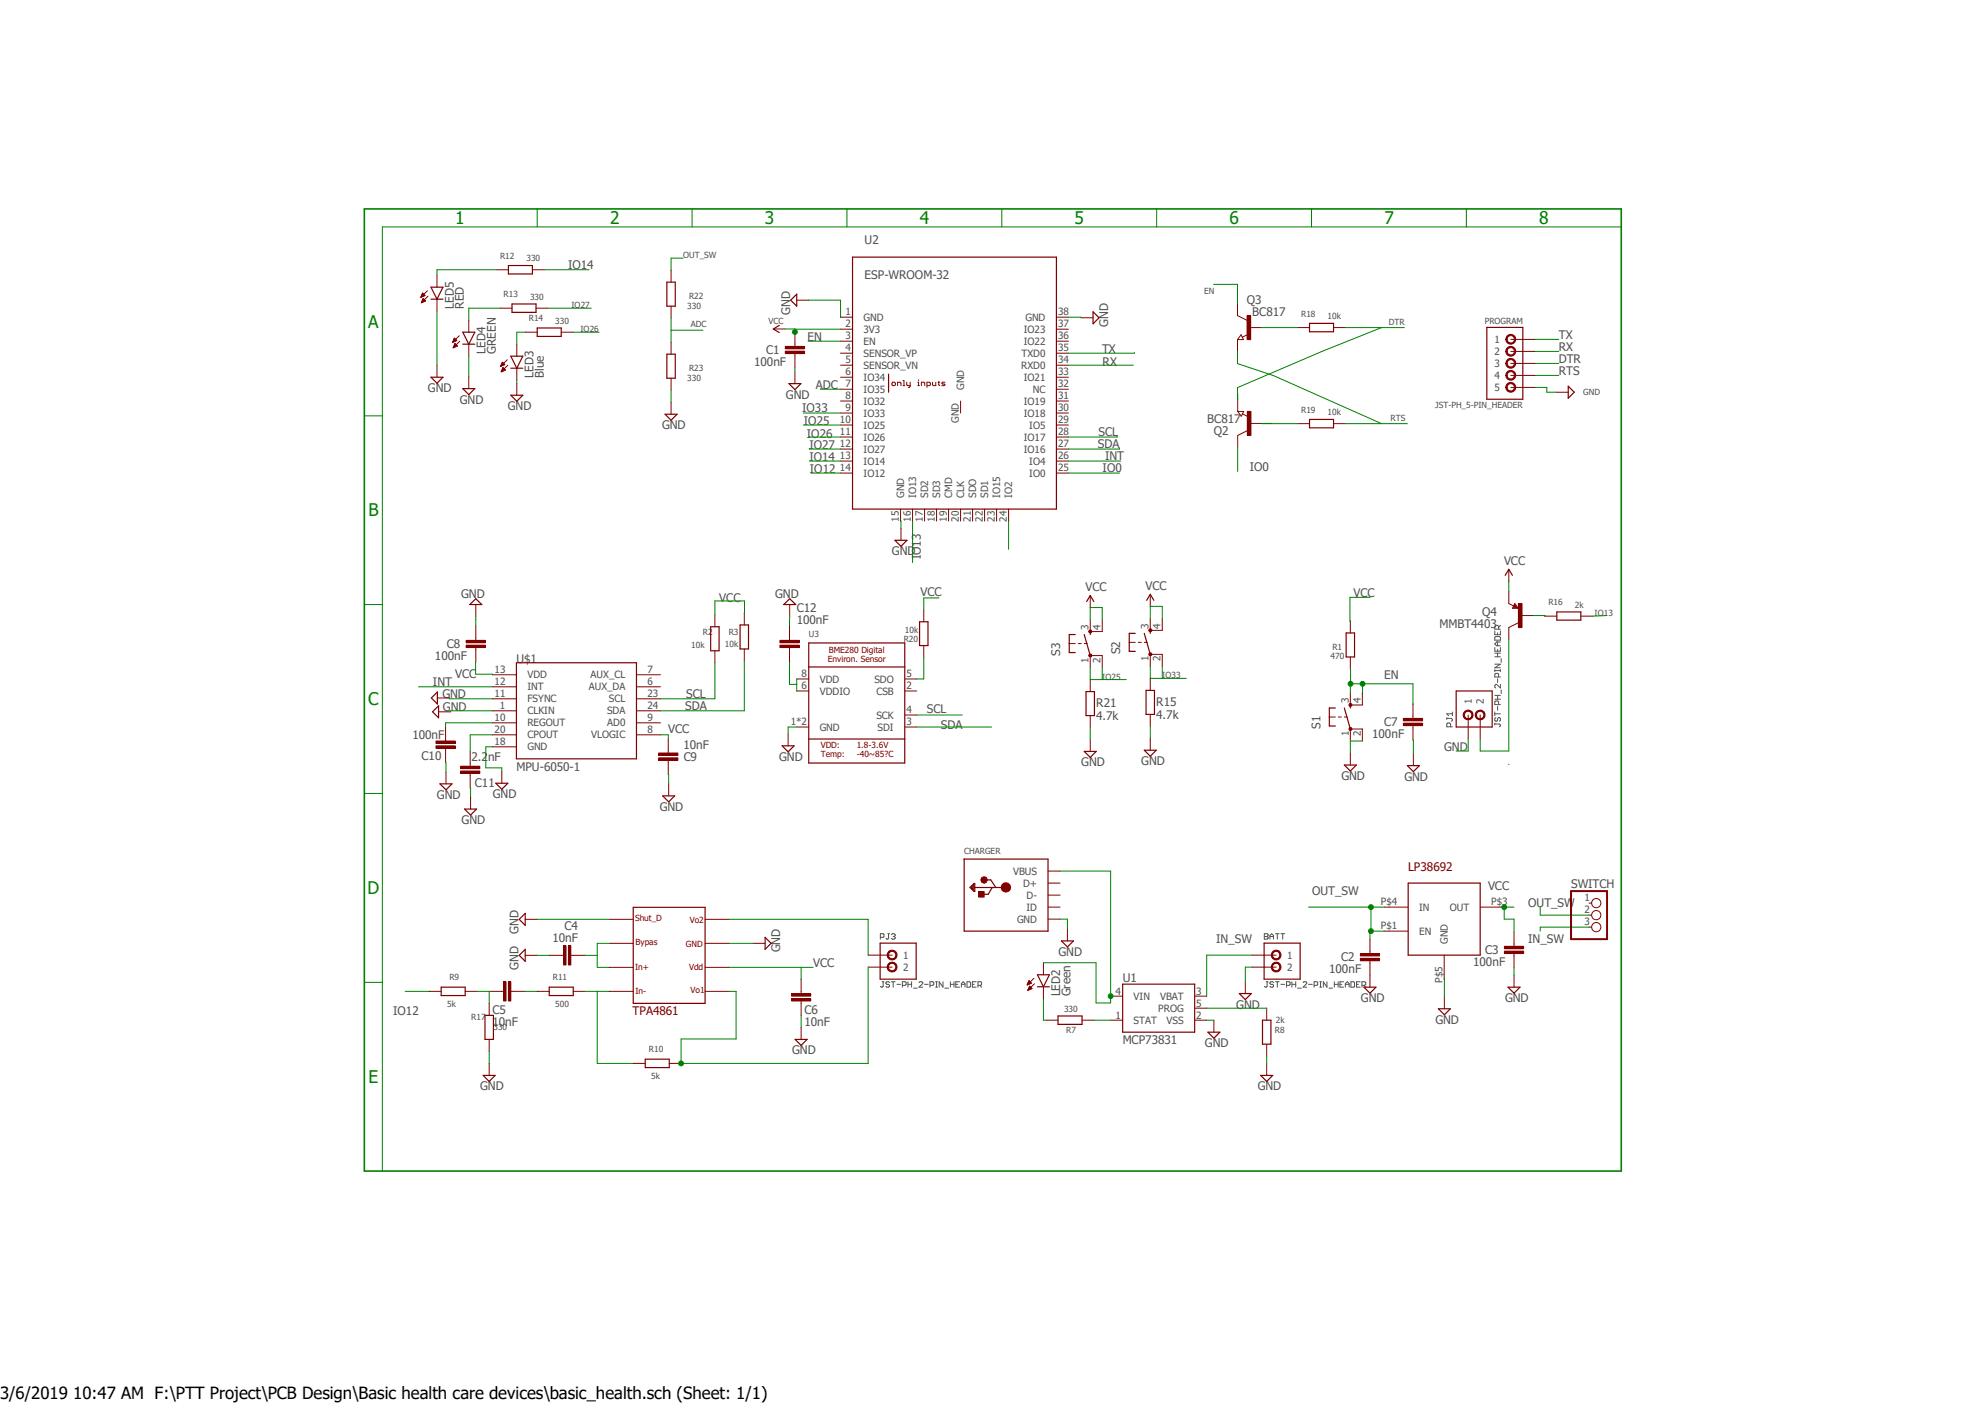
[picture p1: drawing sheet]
<svg xmlns="http://www.w3.org/2000/svg" width="420mm" height="297mm" viewBox="0 0 420 297" stroke-linecap="round" stroke-linejoin="round" font-family="sans-serif">
<path d="M76.8 43.9l266.6 204.2M343.4 43.9l-266.6 204.2" fill="none" stroke="#fff" stroke-width=".21"/>
<g fill="none" stroke="#505050" stroke-width=".21">
<path d="M316.3 133.5v.8h1.2v-.8M316.3 134.8l.2-.1h.7l.3 .1v.6h-1.2zM316.3 137v.8h1.2v-.8M316.3 138.9h1.2M316.3 138.2h1.2M316.9 133.9v.4M316.9 135.8v.8M316.9 137.4v.4M316.9 138.2v.7M317.1 133.1v-.6l-.2-.2h-.4l-.2 .2v.6h1.2M317.5 135.8h-.8l-.4 .4 .4 .4h.8M317.5 132.3l-.4 .4"/>
<path d="M317.6 139.3v.8M306.1 151.8v.4M306.1 152h1l.2 .2-.2 .4M306.9 153.8v-.6l-.2-.2h-.4l-.2 .2v.6h1.2M307.3 151h-1.2l.4 .4M307.3 150.6v.8M316.3 153.2h.9l.3 .2-.3 .4M316.3 141.6v.5M316.3 150.6v.8M316.3 153v.4M316.3 151h1.2M316.3 147.9h1.2"/>
<path d="M316.3 147.1h1.2M316.3 141.9h1.2M316.3 140.5h1.2l-1.2 .8h1.2M316.5 151.8l-.2 .2v.4l.4 .2 .2-.2v-.4l.3-.2 .3 .2v.4l-.3 .2M316.9 143.6v.8M316.9 147.1v.8M316.9 149.4v.8M317.1 143.2v-.6l-.2-.1-.6 .1v.6h1.2M317.1 149.1v-.6l-.2-.2-.6 .2v.6h1.2M317.5 141.6v.5M317.5 144.8v.7l-.8-.7-.4 .2v.4l.2 .1M317.6 146v.7"/>
<path d="M186.3 198.3h.6l.1-.2v-.4l-.1-.2h-.6v1.2M187.8 197.5h.4M188 197.5v1l-.2 .2-.3-.2M188.6 197.7l.6-.2 .2 .2-.2 .4M189 198.1h.2M189.2 198.1l.2 .2-.2 .4-.6-.2M267.5 197.5h.6l.2 .2-.2 .4 .2 .4-.2 .2h-.6zM267.5 198.1h.6M268.7 198.7v-.8l.4-.4 .4 .4v.8M268.7 198.1h.8M269.9 197.5h.7M270.3 197.5v1.2"/>
<path d="M271 197.5h.8M271.4 197.5v1.2M186.6 207.7h.4M186.9 207.7v1l-.3 .1-.3-.1M188.2 207.9l-.2-.2h-.4l-.1 .2 .1 .3h.4l.2 .2-.2 .4h-.4l-.1-.1M188.6 207.7h.8M189 207.7v1.1M189.8 208.2h.7M190.9 208.4h.6l.2-.2v-.3l-.2-.2h-.6v1.1M192.1 208.2h.8M192.1 207.7v1.1M192.9 207.7v1.1"/>
<path d="M193.3 209h.8M194.4 207.9l.2-.2 .6 .2v.2l-.8 .7h.8M195.6 208.2h.8M196.8 208.4h.6l.2-.2v-.3l-.2-.2h-.6v1.1M198 208.8h.3M198 207.7h.3M198.2 207.7v1.1M199.5 207.7v1.1l-.8-1.1v1.1M199.9 209h.8M201.1 208.2h.7M201.1 207.7v1.1M201.8 207.7v1.1"/>
<path d="M202.2 208.2h.4M203 207.7h-.8v1.1h.8M203.4 208.2h.8M203.4 208.8v-.7l.4-.4 .4 .4v.7M204.6 207.7h.5l.3 .2v.8l-.3 .1h-.5zM205.7 208.2h.4M206.5 207.7h-.8v1.1h.8M206.9 208.4h.6l.2-.5-.2-.2h-.6v1.1M207.3 208.4l.4 .4M267.9 207.7h.4M268.1 207.7v1l-.2 .1-.4-.1M269.5 207.9l-.2-.2-.6 .2 .2 .3h.4l.2 .2-.2 .4-.6-.1"/>
<path d="M269.9 207.7h.7M270.3 207.7v1.1M271 208.2h.8M272.2 208.4h.6l.2-.5-.2-.2h-.6v1.1M273.3 208.2h.9M273.3 207.7v1.1M274.2 207.7v1.1M274.5 209h.8M275.7 207.9l.2-.2h.4l.2 .2v.2l-.8 .7h.8M276.9 208.2h.8M278 208.4h.6l.2-.5-.2-.2h-.6v1.1M279.2 208.8h.4"/>
<path d="M279.2 207.7h.4M279.4 207.7v1.1M280.8 207.7v1.1l-.8-1.1v1.1M281.2 209h.7M282.3 208.2h.8M282.3 207.7v1.1M283.1 207.7v1.1M283.5 208.2h.4M284.3 207.7h-.8v1.1h.8M284.6 208.2h.9M284.6 208.8v-.7l.5-.4 .4 .4v.7M285.8 207.7h.6l.2 .2v.8l-.2 .1h-.6z"/>
<path d="M287 208.2h.4M287.8 207.7h-.8v1.1h.8M288.2 208.4h.6l.2-.2v-.3l-.2-.2h-.6v1.1M288.6 208.4l.4 .4"/>
</g>
<path d="M108.3 64.3h5.1v1.8h-5.1zM113.7 69.4h5v1.8h-5zM164.9 68.8l-1.3 .8 1.3 .8M97.9 82.2h2.6l-1.3 1.3zM166.9 81.2h2.6l-1.3 1.2zM240.2 134h-1.3v3.8h1.3M242.1 134l1.3 4.4M243.4 133.3v.7M284.8 133.9h1.8v5.1h-1.8zM284.4 161.8h2.6l-1.3 1.3z" fill="none" stroke="#800000" stroke-width=".25"/>
<g fill="none" stroke="#800000" stroke-width=".21">
<path d="M99.2 79.7v2.5M105.8 65.2h2.5M111.1 70.3h2.6M113.4 65.2h2.6M118.7 70.3h2.6M163.6 69.6h2.6M168.2 78.6v2.6M238.9 135.9h1.3M240.8 135.9h.7M242.1 135.9h.6M243.4 133.3h2.5M243.4 138.4h2.5"/>
<path d="M285.7 131.4v2.5M285.7 139v2.5M285.7 159.3v2.5"/>
</g>
<path d="M243.2 138.2h.4v.4h-.4l-.2-.2z" fill-rule="evenodd" fill="#800000"/>
<path d="M243.2 138.2h.4v.4h-.4l-.2-.2z" fill="none" stroke="#800000" stroke-width=".21"/>
<path d="M243.2 133.1h.4v.5h-.4l-.2-.2z" fill-rule="evenodd" fill="#800000"/>
<g fill="none" stroke="#800000" stroke-width=".21">
<path d="M243.2 133.1h.4v.5h-.4l-.2-.2zM243.4 125.7v2.6M243.4 130.8v2.5M243.4 138.4v2.6M245.9 130.8v2.5M245.9 138.4v2.6M243.4 143.5v2.5M243.4 151.1v2.5M243.4 156.2v2.5M281.3 151.7h1.2M283.2 151.7h.6M284.4 151.7h.7"/>
<path d="M285.7 149.1h2.5M285.7 154.2h2.5"/>
</g>
<path d="M242.6 127l.8-1.3 .7 1.3M242.1 158.7h2.5l-1.2 1.3zM242.5 146h1.8v5.1h-1.8zM282.5 149.8h-1.2v3.8h1.2M284.4 149.8l1.3 4.4M285.7 149.1v.7" fill="none" stroke="#800000" stroke-width=".25"/>
<path d="M285.5 154h.5v.4l-.3 .2-.2-.2z" fill-rule="evenodd" fill="#800000"/>
<path d="M285.5 154h.5v.4l-.3 .2-.2-.2z" fill="none" stroke="#800000" stroke-width=".21"/>
<path d="M285.5 148.9h.5v.5l-.3 .1-.2-.1z" fill-rule="evenodd" fill="#800000"/>
<path d="M261.8 66.8l2.1 1M262.6 70.8l.5 1h-1.3zM264.1 70.7l-1.3 .6M326.9 130.3h2.5M334.5 130.3h2.5M285.5 148.9h.5v.5l-.3 .1-.2-.1zM285.7 146.6v2.5M285.7 154.2v2.6M288.2 146.6v2.5M288.2 154.2v2.6M159.3 199.6h2.6" fill="none" stroke="#800000" stroke-width=".21"/>
<path d="M329.4 129.5h5.1v1.7h-5.1zM161.9 198.3l1.3 1.3-1.3 1.2z" fill="none" stroke="#800000" stroke-width=".25"/>
<path d="M263.9 66.8h.7v5h-.7z" fill-rule="evenodd" fill="#800000"/>
<g fill="none" stroke="#800000" stroke-width=".21">
<path d="M261.8 64.2v2.6M261.8 71.8v2.6M263.9 66.8h.7v5h-.7zM264.4 69.3h2.5M274.5 69.3h2.6M282.2 69.3h2.5M274.5 89.6h2.6M282.2 89.6h2.5M329.3 83h2.5M225.8 196.5v2.6M221.3 215.8h2.6M228.9 215.8h2.6"/>
<path d="M235 210.7h2.5M235 215.8h2.5M252.8 210.7h2.5M252.8 215.8h2.5M252.8 213.3h2.5M256.8 215.8v2.6M263.5 207.6v2.6M268 213.3v2.5M289.9 201.2v.5M289.9 203.2v.6M305.6 210.9v2.5M268 220.9v2.5"/>
<path d="M268 225v2.5"/>
</g>
<path d="M277.1 68.4h5.1v1.8h-5.1zM277.1 88.7h5.1v1.8h-5.1zM331.8 81.7l1.3 1.3-1.3 1.2zM224.6 199.1h2.5l-1.3 1.2zM223.9 214.9h5v1.8h-5zM237.5 208.2h15.3v10.2h-15.3zM255.6 218.4h2.5l-1.3 1.2zM262.2 210.2h2.6l-1.3 1.3zM267.1 215.8h1.8v5.1h-1.8zM304.3 213.4h2.6l-1.3 1.3zM266.7 227.5h2.6l-1.3 1.3z" fill="none" stroke="#800000" stroke-width=".25"/>
<path d="M287.8 202.7h4.1v.5h-4.1z" fill-rule="evenodd" fill="#800000"/>
<path d="M287.8 202.7h4.1v.5h-4.1z" fill="none" stroke="#800000" stroke-width=".21"/>
<path d="M287.8 201.7h4.1v.5h-4.1z" fill-rule="evenodd" fill="#800000"/>
<path d="M289.9 198.7v2.5M320.3 199.7v.5M287.8 201.7h4.1v.5h-4.1zM289.9 203.8v5M320.3 201.7v.5" fill="none" stroke="#800000" stroke-width=".21"/>
<path d="M288.6 208.8h2.5l-1.2 1.3z" fill="none" stroke="#800000" stroke-width=".25"/>
<path d="M318.3 201.2h4.1v.5h-4.1z" fill-rule="evenodd" fill="#800000"/>
<path d="M318.3 201.2h4.1v.5h-4.1z" fill="none" stroke="#800000" stroke-width=".21"/>
<path d="M318.3 200.2h4.1v.5h-4.1z" fill-rule="evenodd" fill="#800000"/>
<g fill="none" stroke="#800000" stroke-width=".21">
<path d="M128.9 194.5h5.1M128.9 199.6h5.1M149.2 194.5h5.1M149.2 199.6h5.1M320.3 197.1v2.6M118.7 202.1h.6M120.8 202.1h.5M128.9 204.6h5.1M128.9 209.7h5.1M149.2 204.6h5.1M149.2 209.7h5.1M318.3 200.2h4.1v.5h-4.1z"/>
<path d="M320.3 202.2v2.6M320.3 206.3v2.5M134 225h2.5M141.6 225h2.5"/>
</g>
<path d="M134 191.9h15.2v20.4h-15.2zM319.1 208.8h2.5l-1.3 1.3zM136.5 224.1h5.1v1.7h-5.1z" fill="none" stroke="#800000" stroke-width=".25"/>
<path d="M119.3 200.1h.5v4h-.5z" fill-rule="evenodd" fill="#800000"/>
<path d="M119.3 200.1h.5v4h-.5z" fill="none" stroke="#800000" stroke-width=".21"/>
<path d="M120.3 200.1h.5v4h-.5z" fill-rule="evenodd" fill="#800000"/>
<path d="M106 209.7h.6M108.1 209.7h.5M111.1 202.1h2.6M113.7 209.7h2.5M116.2 202.1h2.5M120.3 200.1h.5v4h-.5zM121.3 202.1h2.5M121.3 209.7h2.5" fill="none" stroke="#800000" stroke-width=".21"/>
<path d="M111.1 200.8v2.6l-1.2-1.3zM116.2 208.8h5.1v1.8h-5.1z" fill="none" stroke="#800000" stroke-width=".25"/>
<path d="M106.6 207.7h.5v4.1h-.5z" fill-rule="evenodd" fill="#800000"/>
<path d="M106.6 207.7h.5v4.1h-.5z" fill="none" stroke="#800000" stroke-width=".21"/>
<path d="M107.6 207.7h.5v4.1h-.5z" fill-rule="evenodd" fill="#800000"/>
<path d="M111.1 194.5h2.6M103.5 209.7h2.5M107.6 207.7h.5v4.1h-.5zM108.6 209.7h2.5M169.5 209.7v.5M169.5 211.8v.5" fill="none" stroke="#800000" stroke-width=".21"/>
<path d="M111.1 193.2v2.5l-1.2-1.2z" fill="none" stroke="#800000" stroke-width=".25"/>
<path d="M167.5 211.2h4v.6h-4z" fill-rule="evenodd" fill="#800000"/>
<path d="M167.5 211.2h4v.6h-4z" fill="none" stroke="#800000" stroke-width=".21"/>
<path d="M167.5 210.2h4v.5h-4z" fill-rule="evenodd" fill="#800000"/>
<g fill="none" stroke="#800000" stroke-width=".21">
<path d="M142 57.1v2.6M95.8 72.3h.2M95.8 72.3h.4M95.9 72.2h.5M95.9 72.1h.7M95.9 73.5h.2M96 72h.6M96 73.4h.3M96 71.9h.5M96 71.8h.4M96 73.3h.5M96.1 71.7h.3"/>
<path d="M96.1 73.2h.6M96.1 71.6h.1M96.1 73.1h.5M96.1 71.5l-.3 .9M96.1 71.5l.5 .6-.8 .3M96.1 71.5h.1M96.1 72.9h.5M96.2 72.9h.3M96.2 72.8h.2M96.3 72.7l-.4 .9M96.3 72.7l.5 .5-.9 .4M96.3 72.7h.1"/>
<path d="M97.2 71l-1.4 1.4M97.3 72.2l-1.4 1.4M99.2 67.7v2.6M99.2 72.8v2.6M105.9 77.5h.1M106 77.4h.1M106 77.3h.3M106 77.2h.6M106.1 77.1h.7M106.1 78.6h.2M106.1 77h.6M106.1 78.5h.4"/>
<path d="M106.2 77h.4M106.2 78.4h.5M106.2 76.9h.4M106.2 76.8h.3M106.2 78.3h.6M106.3 76.7h.1M106.3 78.2h.6M106.3 78.1h.5M106.3 76.6l.5 .5-.9 .4zM106.3 78h.4M106.3 77.9h.3M106.4 77.9h.1"/>
<path d="M106.4 77.8l-.4 .9M106.4 77.8l.5 .5-.9 .4M106.4 77.8h.1M107.3 76.1l-1.4 1.4M107.4 77.3l-1.4 1.4M109.3 72.8v2.6M109.3 77.9v2.5M142 64.8v2.5M142 72.4v2.5M142 80v2.5M142 85.1v2.5M261.9 87h1.2l-.5 1.1z"/>
<path d="M262.8 87.5l1.3 .6M263.9 91.1l-2 1M336.2 191.1h.6M336.2 193.6h.6M336.2 196.1h.6M90.8 209.7h2.5M98.4 209.7h2.6M103.5 212.3v2.5M103.5 219.9v2.5M167.5 210.2h4v.5h-4zM169.5 207.2v2.5M169.5 212.3v2.5"/>
<path d="M169.5 217.3v2.6M217.4 208.3h.1M217.4 208.2h.3M217.4 208.1h.5M217.5 208h.6M217.5 209.4h.1M217.5 207.9h.7M217.5 209.3h.3M217.6 207.9h.5M217.6 209.3h.4M217.6 207.8h.4M217.6 209.2h.6"/>
<path d="M217.6 207.6h.3M217.6 209.1h.7M217.7 207.6h.1M217.7 209h.5M217.7 207.5l-.4 .9M217.7 207.5l.5 .5-.9 .4M217.7 207.5h.1M217.7 208.9h.4M217.8 208.8h.3M217.8 208.7h.2M217.8 208.6l.6 .5-.9 .4zM217.8 208.7h.1"/>
<path d="M218.7 207l-1.4 1.4M218.9 208.1l-1.4 1.4M220.8 203.7v2.5M220.8 208.7v2.6M103.5 225v2.5"/>
<circle cx="337.7" cy="196.1" r=".98"/>
<circle cx="337.7" cy="191" r=".98"/>
<circle cx="337.7" cy="193.6" r=".98"/>
</g>
<g fill="none" stroke="#800000" stroke-width=".25">
<path d="M141.1 59.7h1.8v5.1h-1.8zM97.9 70.3h2.6l-1.3 2.5zM97.9 72.8h2.6M108.1 75.4h2.5l-1.3 2.5zM108.1 77.9h2.5M141.1 74.9h1.8v5.1h-1.8zM140.7 87.6h2.6l-1.3 1.3zM93.3 208.8h5.1v1.8h-5.1zM102.6 214.8h1.8v5.1h-1.8zM168.2 219.9h2.6l-1.3 1.2zM219.5 206.2h2.5l-1.2 2.5zM219.5 208.7h2.5"/>
<path d="M102.2 227.5h2.6l-1.3 1.3z"/>
</g>
<path d="M332.4 188.5h7.6v10.2h-7.6z" fill="none" stroke="#800000" stroke-width=".42"/>
<path d="M263.9 87h.8v5.1h-.8z" fill-rule="evenodd" fill="#800000"/>
<path d="M261.9 84.5v2.5M261.9 92.1v2.6M263.9 87h.8v5.1h-.8zM264.4 89.6h2.6M319.2 127.7l2.1 1M320.5 127.7l.8 1h-1.3zM320.5 127.9l-.3 .7M320.6 128.1l-.2 .5M320.8 128.2l-.3 .4M320.8 128.3l-.1 .3M320.9 128.4v.2M321.3 131.7l-2.1 1.1" fill="none" stroke="#800000" stroke-width=".21"/>
<path d="M321.3 127.7h.7v5.1h-.7z" fill-rule="evenodd" fill="#800000"/>
<g fill="none" stroke="#800000" stroke-width=".21">
<path d="M319.7 71.8h5M319.7 74.3h5M319.7 76.9h5M319.7 79.4h5M319.7 82h5M319.2 120.4v2.6M319.2 125.1v2.6M319.2 132.8v2.5M321.3 127.7h.7v5.1h-.7zM321.8 130.2h2.5M292.9 197h5M292.9 191.9h5"/>
<path d="M313.2 191.9h5.1M305.6 202.1v5"/>
</g>
<path d="M314.6 69.3h7.6v15.2h-7.6zM318.5 121.7l.7-1.3 .8 1.3M297.9 186.8h15.3v15.3h-15.3z" fill="none" stroke="#800000" stroke-width=".25"/>
<path d="M318.9 71a1.05 1.05 0 0 1 1.7 .3 1.05 1.05 0 0 1-.7 1.5 1.05 1.05 0 0 1-1.3-1h.3a.79 .79 0 0 1 1-.8 .79 .79 0 0 1 .3 1.2 .79 .79 0 0 1-1.3-.1v-.3h-.3z" fill-rule="evenodd" fill="#800000"/>
<path d="M318.9 71a1.05 1.05 0 0 1 1.7 .3 1.05 1.05 0 0 1-.7 1.5 1.05 1.05 0 0 1-1.3-1h.3a.79 .79 0 0 1 1-.8 .79 .79 0 0 1 .3 1.2 .79 .79 0 0 1-1.3-.1v-.3h-.3z" fill="none" stroke="#800000" stroke-width=".21"/>
<path d="M318.9 73.5a1.05 1.05 0 0 1 1.7 .3 1.05 1.05 0 0 1-.7 1.5 1.05 1.05 0 0 1-1.3-1h.3a.79 .79 0 0 1 1-.8 .79 .79 0 0 1 .3 1.3 .79 .79 0 0 1-1.3-.2v-.3h-.3z" fill-rule="evenodd" fill="#800000"/>
<path d="M318.9 73.5a1.05 1.05 0 0 1 1.7 .3 1.05 1.05 0 0 1-.7 1.5 1.05 1.05 0 0 1-1.3-1h.3a.79 .79 0 0 1 1-.8 .79 .79 0 0 1 .3 1.3 .79 .79 0 0 1-1.3-.2v-.3h-.3z" fill="none" stroke="#800000" stroke-width=".21"/>
<path d="M318.9 76.1a1.05 1.05 0 0 1 1.7 .2 1.05 1.05 0 0 1-.7 1.6 1.05 1.05 0 0 1-1.3-1h.3a.79 .79 0 0 1 1-.8 .79 .79 0 0 1 .3 1.2 .79 .79 0 0 1-1.3-.1v-.3h-.3z" fill-rule="evenodd" fill="#800000"/>
<path d="M318.9 76.1a1.05 1.05 0 0 1 1.7 .2 1.05 1.05 0 0 1-.7 1.6 1.05 1.05 0 0 1-1.3-1h.3a.79 .79 0 0 1 1-.8 .79 .79 0 0 1 .3 1.2 .79 .79 0 0 1-1.3-.1v-.3h-.3z" fill="none" stroke="#800000" stroke-width=".21"/>
<path d="M318.9 78.6a1.05 1.05 0 0 1 1.7 .3 1.05 1.05 0 0 1-.7 1.5 1.05 1.05 0 0 1-1.3-1h.3a.79 .79 0 0 1 1-.8 .79 .79 0 0 1 .3 1.3 .79 .79 0 0 1-1.3-.2v-.3h-.3z" fill-rule="evenodd" fill="#800000"/>
<path d="M318.9 78.6a1.05 1.05 0 0 1 1.7 .3 1.05 1.05 0 0 1-.7 1.5 1.05 1.05 0 0 1-1.3-1h.3a.79 .79 0 0 1 1-.8 .79 .79 0 0 1 .3 1.3 .79 .79 0 0 1-1.3-.2v-.3h-.3z" fill="none" stroke="#800000" stroke-width=".21"/>
<path d="M318.9 81.2a1.05 1.05 0 0 1 1.7 .2 1.05 1.05 0 0 1-.7 1.5 1.05 1.05 0 0 1-1.3-.9h.3a.79 .79 0 0 1 1-.9 .79 .79 0 0 1 .3 1.3 .79 .79 0 0 1-1.3-.1v-.3h-.3z" fill-rule="evenodd" fill="#800000"/>
<path d="M318.9 81.2a1.05 1.05 0 0 1 1.7 .2 1.05 1.05 0 0 1-.7 1.5 1.05 1.05 0 0 1-1.3-.9h.3a.79 .79 0 0 1 1-.9 .79 .79 0 0 1 .3 1.3 .79 .79 0 0 1-1.3-.1v-.3h-.3zM310.6 151.3v5M313.2 151.3v5" fill="none" stroke="#800000" stroke-width=".21"/>
<path d="M308.1 146.2h7.6v7.6h-7.6z" fill="none" stroke="#800000" stroke-width=".25"/>
<path d="M309.9 150.5a1.05 1.05 0 0 1 1.7 .3 1.05 1.05 0 0 1-.7 1.5 1.05 1.05 0 0 1-1.3-1h.2a.79 .79 0 0 1 1.1-.8 .79 .79 0 0 1 .3 1.3 .79 .79 0 0 1-1.3-.2l-.1-.3h-.2z" fill-rule="evenodd" fill="#800000"/>
<path d="M309.9 150.5a1.05 1.05 0 0 1 1.7 .3 1.05 1.05 0 0 1-.7 1.5 1.05 1.05 0 0 1-1.3-1h.2a.79 .79 0 0 1 1.1-.8 .79 .79 0 0 1 .3 1.3 .79 .79 0 0 1-1.3-.2l-.1-.3h-.2z" fill="none" stroke="#800000" stroke-width=".21"/>
<path d="M312.5 150.5a1.05 1.05 0 0 1 1.6 .3 1.05 1.05 0 0 1-.7 1.5 1.05 1.05 0 0 1-1.3-1h.3a.79 .79 0 0 1 1-.8 .79 .79 0 0 1 .4 1.3 .79 .79 0 0 1-1.3-.2l-.1-.3h-.3z" fill-rule="evenodd" fill="#800000"/>
<path d="M312.5 150.5a1.05 1.05 0 0 1 1.6 .3 1.05 1.05 0 0 1-.7 1.5 1.05 1.05 0 0 1-1.3-1h.3a.79 .79 0 0 1 1-.8 .79 .79 0 0 1 .4 1.3 .79 .79 0 0 1-1.3-.2l-.1-.3h-.3zM183.7 202.1h5.1M183.7 204.6h5.1" fill="none" stroke="#800000" stroke-width=".21"/>
<path d="M186.2 199.5h7.6v7.6h-7.6z" fill="none" stroke="#800000" stroke-width=".25"/>
<path d="M188 201.3a1.05 1.05 0 0 1 1.7 .2 1.05 1.05 0 0 1-.7 1.5 1.05 1.05 0 0 1-1.3-.9h.3a.79 .79 0 0 1 1-.9 .79 .79 0 0 1 .3 1.3 .79 .79 0 0 1-1.3-.1v-.3h-.3z" fill-rule="evenodd" fill="#800000"/>
<path d="M188 201.3a1.05 1.05 0 0 1 1.7 .2 1.05 1.05 0 0 1-.7 1.5 1.05 1.05 0 0 1-1.3-.9h.3a.79 .79 0 0 1 1-.9 .79 .79 0 0 1 .3 1.3 .79 .79 0 0 1-1.3-.1v-.3h-.3z" fill="none" stroke="#800000" stroke-width=".21"/>
<path d="M188 203.8a1.05 1.05 0 0 1 1.7 .3 1.05 1.05 0 0 1-.7 1.5 1.05 1.05 0 0 1-1.3-1h.3a.79 .79 0 0 1 1-.8 .79 .79 0 0 1 .3 1.2 .79 .79 0 0 1-1.3-.1v-.3h-.3z" fill-rule="evenodd" fill="#800000"/>
<path d="M188 203.8a1.05 1.05 0 0 1 1.7 .3 1.05 1.05 0 0 1-.7 1.5 1.05 1.05 0 0 1-1.3-1h.3a.79 .79 0 0 1 1-.8 .79 .79 0 0 1 .3 1.2 .79 .79 0 0 1-1.3-.1v-.3h-.3zM264.9 202.1h5.1M264.9 204.6h5.1" fill="none" stroke="#800000" stroke-width=".21"/>
<path d="M267.5 199.5h7.6v7.6h-7.6z" fill="none" stroke="#800000" stroke-width=".25"/>
<path d="M269.3 201.3a1.03 1.03 0 0 1 1.6 .2 1.03 1.03 0 0 1-.6 1.5 1.03 1.03 0 0 1-1.3-.9h.2a.78 .78 0 0 1 1.2-.7 .78 .78 0 0 1 .1 1.3 .78 .78 0 0 1-1.2-.3l-.1-.3h-.2z" fill-rule="evenodd" fill="#800000"/>
<path d="M269.3 201.3a1.03 1.03 0 0 1 1.6 .2 1.03 1.03 0 0 1-.6 1.5 1.03 1.03 0 0 1-1.3-.9h.2a.78 .78 0 0 1 1.2-.7 .78 .78 0 0 1 .1 1.3 .78 .78 0 0 1-1.2-.3l-.1-.3h-.2z" fill="none" stroke="#800000" stroke-width=".21"/>
<path d="M269.3 203.8a1.03 1.03 0 0 1 1.6 .3 1.03 1.03 0 0 1-.6 1.5 1.03 1.03 0 0 1-1.3-1h.2a.78 .78 0 0 1 1.2-.7 .78 .78 0 0 1 .1 1.3 .78 .78 0 0 1-1.2-.3l-.1-.3h-.2z" fill-rule="evenodd" fill="#800000"/>
<path d="M269.3 203.8a1.03 1.03 0 0 1 1.6 .3 1.03 1.03 0 0 1-.6 1.5 1.03 1.03 0 0 1-1.3-1h.2a.78 .78 0 0 1 1.2-.7 .78 .78 0 0 1 .1 1.3 .78 .78 0 0 1-1.2-.3l-.1-.3h-.2z" fill="none" stroke="#800000" stroke-width=".21"/>
<path d="M204 181.7h17.7v15.3h-17.7v-15.3M205.4 187.7l.4-.4v.8l-.2-.4M206 186.9h.2v1.7h-.2l-.8-.9zM206 186.9v1.4M206.2 187.7h6.6M208.6 186.1h1l1.1 1.6M209.9 187.7l-.8 1.5h-1.2" fill="none" stroke="#800000" stroke-width=".25"/>
<circle cx="212.8" cy="187.7" r="1" fill="#800000"/>
<circle cx="212.8" cy="187.7" r="1" fill="none" stroke="#800000" stroke-width=".21"/>
<circle cx="208.2" cy="186.2" r=".69" fill="#800000"/>
<circle cx="208.2" cy="186.2" r=".69" fill="none" stroke="#800000" stroke-width=".21"/>
<path d="M207.1 188.6h1.1v1.2h-1.1z" fill-rule="evenodd" fill="#800000"/>
<g fill="none" stroke="#800000" stroke-width=".21">
<path d="M168.2 72.8v.5M168.2 74.8v.5M177.8 67.1h2.6M177.8 69.6h2.6M177.8 72.2h2.6M177.8 74.7h2.6M177.8 77.3h2.6M177.8 79.8h2.6M223.5 67.1h2.6M223.5 69.6h2.6M223.5 72.2h2.6M223.5 74.7h2.6"/>
<path d="M223.5 77.3h2.6M223.5 79.8h2.6M177.8 82.3h2.6M177.8 84.8h2.6M177.8 87.4h2.6M177.8 89.9h2.6M177.8 92.5h2.6M177.8 95h2.6M177.8 97.5h2.6M188.9 80.9h.4l.1 .2v.3l-.1 .2h-.4l-.2-.2zM189.9 81.6v-.7h.5l.2 .2v.5M191.1 81.6h.3"/>
<path d="M191.1 80.5h.2v1.1M191.9 80.9v.5l.1 .2h.6M192.6 80.9v.8l-.4 .3M194.2 81.6h.3M194.2 80.9h.2v.7M194.4 80.3v.2M194.9 81.6v-.7h.6l.2 .2v.5M196.1 81.6h.6l.1-.2-.1-.5h-.6v1.1M197.3 80.9v.5l.2 .2h.5v-.7M198.5 80.9h.3M198.6 80.7v.7l.2 .2M199.9 80.9h-.5l-.1 .2 .6 .3-.1 .2h-.5"/>
<path d="M203.2 84.8v2.6M223.5 82.3h2.6M223.5 84.8h2.6M223.5 87.4h2.6M223.5 89.9h2.6M223.5 92.5h2.6M223.5 95h2.6M223.5 97.5h2.6M177.8 100.1h2.6M190.5 107.7v2.5M193.1 107.7v2.5M195.6 107.7v2.5"/>
<path d="M198.2 107.7v2.5M200.7 107.7v2.5M203.2 107.7v2.5M205.8 107.7v2.5M208.3 107.7v2.5M210.9 107.7v2.5M213.4 107.7v2.5M223.5 100.1h2.6M207.1 188.6h1.1v1.2h-1.1zM221.7 186.8h2.6M221.7 189.4h2.6M221.7 184.3h2.6"/>
<path d="M221.7 194.4h2.6M221.7 191.9h2.6"/>
</g>
<path d="M180.4 54.4h43.1v53.3h-43.1zM188 79.2v3.8" fill="none" stroke="#800000" stroke-width=".25"/>
<path d="M166.2 74.3h4v.5h-4z" fill-rule="evenodd" fill="#800000"/>
<path d="M166.2 74.3h4v.5h-4z" fill="none" stroke="#800000" stroke-width=".21"/>
<path d="M166.2 73.3h4v.5h-4z" fill-rule="evenodd" fill="#800000"/>
<g fill="none" stroke="#800000" stroke-width=".21">
<path d="M92.5 58.2v2.5M105 57.1h2.6M112.6 57.1h2.6M89.1 62.8h.1M89.1 62.7h.3M89.2 62.7h.4M89.2 62.6h.6M89.2 64h.1M89.2 62.5h.7M89.2 62.4h.6M89.2 63.9h.3M89.3 62.3h.4"/>
<path d="M89.3 63.8h.4M89.3 62.2h.3M89.3 63.7h.6M89.3 63.6h.7M89.4 62.1h.1M89.4 63.5h.5M89.4 63.5h.4M89.4 62l-.4 .9M89.4 62l.5 .5-.9 .4M89.4 62h.1M89.5 63.4h.2M89.5 63.3h.2"/>
<path d="M89.5 63.2l.5 .5-.8 .4zM89.5 63.2h.1M90.4 61.5l-1.4 1.4M90.6 62.7l-1.4 1.4M92.5 63.3v2.5M92.5 77.3v2.5M166.2 73.3h4v.5h-4zM168.2 70.2v2.6M168.2 75.3v2.6M168.6 63.5h2.5M228.7 67.2h2.6M109.3 81.1v2.5"/>
<path d="M190.6 111.8v2.5M299 151.5v.5M299 153.5v.5"/>
</g>
<path d="M107.6 56.2h5v1.8h-5zM91.2 60.7h2.5l-1.2 2.6zM91.2 63.3h2.5M91.2 79.8h2.5l-1.2 1.3zM168.6 62.2v2.6l-1.3-1.3zM231.3 66l1.2 1.2-1.2 1.3zM108.1 83.6h2.5l-1.3 1.3zM189.4 114.3h2.5l-1.3 1.3z" fill="none" stroke="#800000" stroke-width=".25"/>
<path d="M296.9 153h4.1v.5h-4.1z" fill-rule="evenodd" fill="#800000"/>
<path d="M296.9 153h4.1v.5h-4.1z" fill="none" stroke="#800000" stroke-width=".21"/>
<path d="M296.9 152h4.1v.5h-4.1z" fill-rule="evenodd" fill="#800000"/>
<g fill="none" stroke="#800000" stroke-width=".21">
<path d="M100.7 135v.5M100.7 137v.5M104.2 152.9h5.1M104.2 142.7h5.1M104.2 145.3h5.1M104.2 150.4h5.1M104.2 155.4h5.1M104.2 147.8h5.1M104.2 158h5.1M134.7 152.9h5M134.7 142.7h5M134.7 145.3h5"/>
<path d="M134.7 150.4h5M134.7 155.4h5M134.7 147.8h5M296.9 152h4.1v.5h-4.1zM299 148.9v2.6M299 154v2.5M299 159.4v2.6"/>
</g>
<path d="M109.3 140.2h25.4v20.3h-25.4zM297.8 162h2.5l-1.3 1.2z" fill="none" stroke="#800000" stroke-width=".25"/>
<path d="M98.6 136.5h4.1v.5h-4.1z" fill-rule="evenodd" fill="#800000"/>
<path d="M98.6 136.5h4.1v.5h-4.1z" fill="none" stroke="#800000" stroke-width=".21"/>
<path d="M98.6 135.5h4.1v.5h-4.1z" fill-rule="evenodd" fill="#800000"/>
<path d="M98.6 135.5h4.1v.5h-4.1zM100.7 127.9v2.5M100.7 132.4v2.6M100.7 137.5v2.5M151.3 130v2.6M151.3 137.7v2.5M157.5 129.7v2.5M157.5 137.3v2.5M141.4 158.8v.5M141.4 160.8v.5" fill="none" stroke="#800000" stroke-width=".21"/>
<path d="M99.4 127.9l1.3-1.2 1.2 1.2zM150.4 132.6h1.7v5.1h-1.7zM156.6 132.2h1.8v5.1h-1.8z" fill="none" stroke="#800000" stroke-width=".25"/>
<path d="M139.4 159.3h4v.5h-4z" fill-rule="evenodd" fill="#800000"/>
<path d="M139.4 159.3h4v.5h-4z" fill="none" stroke="#800000" stroke-width=".21"/>
<path d="M139.4 160.3h4v.5h-4z" fill-rule="evenodd" fill="#800000"/>
<path d="M94.3 156.3v.5M94.3 158.3v.5M141.4 156.3v2.5M139.4 160.3h4v.5h-4zM141.4 161.3v2.6M141.5 165.8v2.6" fill="none" stroke="#800000" stroke-width=".21"/>
<path d="M140.2 168.4h2.5l-1.2 1.2z" fill="none" stroke="#800000" stroke-width=".25"/>
<path d="M92.2 156.8h4.1v.5h-4.1z" fill-rule="evenodd" fill="#800000"/>
<path d="M92.2 156.8h4.1v.5h-4.1z" fill="none" stroke="#800000" stroke-width=".21"/>
<path d="M92.2 157.8h4.1v.5h-4.1z" fill-rule="evenodd" fill="#800000"/>
<path d="M92.2 157.8h4.1v.5h-4.1zM94.3 153.7v2.6M94.3 158.8v2.5M94.4 163.3v2.5M99.5 161.6v.5M99.5 163.6v.5" fill="none" stroke="#800000" stroke-width=".21"/>
<path d="M93.1 165.8h2.5l-1.2 1.3z" fill="none" stroke="#800000" stroke-width=".25"/>
<path d="M97.5 162.1h4v.5h-4z" fill-rule="evenodd" fill="#800000"/>
<path d="M97.5 162.1h4v.5h-4z" fill="none" stroke="#800000" stroke-width=".21"/>
<path d="M97.5 163.1h4v.5h-4z" fill-rule="evenodd" fill="#800000"/>
<g fill="none" stroke="#800000" stroke-width=".21">
<path d="M167 135v.5M167 137v.5M92.5 147.7h2.6M92.8 150.6h2.5M99.5 159v2.6M168.6 146.2h2.5M168.6 153.8h2.5M168.6 143.6h2.5M191.4 146.2h2.6M191.4 153.8h2.6M191.4 151.3h2.6M191.4 143.6h2.6"/>
<path d="M97.5 163.1h4v.5h-4zM99.5 164.1v2.6M99.6 168.6v2.6M106.2 163.2v2.5"/>
</g>
<path d="M171.1 136h20.3v25.4h-20.3zM91.3 147.7l1.2-1.3v2.5zM92.8 149.3v2.5l-1.3-1.2zM171.1 141.1h20.3M171.1 156.3h20.3M98.3 171.2h2.5l-1.2 1.2zM104.9 165.7h2.5l-1.2 1.3z" fill="none" stroke="#800000" stroke-width=".25"/>
<path d="M165 136.5h4.1v.5h-4.1z" fill-rule="evenodd" fill="#800000"/>
<path d="M165 136.5h4.1v.5h-4.1z" fill="none" stroke="#800000" stroke-width=".21"/>
<path d="M165 135.5h4.1v.5h-4.1z" fill-rule="evenodd" fill="#800000"/>
<path d="M165 135.5h4.1v.5h-4.1zM167 132.4v2.6M167 137.5v2.5M167.1 127.9v2.5M195.5 129v2.5M195.5 136.6v2.5M226.2 136.1h1.3M228.1 136.1h.7M229.4 136.1h.6M230.7 133.6h2.5M230.7 138.7h2.5M166.8 155.2v2.6" fill="none" stroke="#800000" stroke-width=".21"/>
<path d="M165.8 127.9l1.3-1.2 1.3 1.2zM194.6 131.5h1.7v5.1h-1.7zM227.5 134.2h-1.3v3.8h1.3M229.4 134.2l1.3 4.5M230.7 133.6v.6M165.5 157.8h2.5l-1.2 1.2z" fill="none" stroke="#800000" stroke-width=".25"/>
<path d="M230.5 138.4h.4v.5h-.4l-.2-.2z" fill-rule="evenodd" fill="#800000"/>
<path d="M230.5 138.4h.4v.5h-.4l-.2-.2z" fill="none" stroke="#800000" stroke-width=".21"/>
<path d="M230.5 133.4h.4v.4h-.4l-.2-.2z" fill-rule="evenodd" fill="#800000"/>
<path d="M230.5 133.4h.4v.4h-.4l-.2-.2zM230.7 126v2.5M230.7 131.1v2.5M230.7 138.7v2.5M233.2 131.1v2.5M233.2 138.7v2.5M230.7 143.8v2.5M230.7 151.4v2.5M230.7 156.4v2.6" fill="none" stroke="#800000" stroke-width=".21"/>
<path d="M229.9 127.3l.8-1.3 .7 1.3M229.4 159h2.5l-1.2 1.2zM229.8 146.3h1.8v5.1h-1.8z" fill="none" stroke="#800000" stroke-width=".25"/>
<path d="M77.1 44.2h265.9v203.5h-265.9z" fill="none" stroke="#008000" stroke-width=".34"/>
<g fill="none" stroke="#008000" stroke-width=".21">
<path d="M113.7 44.2v3.8M146.4 44.2v3.8M179.2 44.2v3.8M212 44.2v3.8M244.7 44.2v3.8M277.5 44.2v3.8M310.3 44.2v3.8M343 48h-262.1v199.7M77.1 88h3.8M77.1 127.9h3.8M243.4 130.8v-2.5h2.5v2.5M319.3 123l-.1 2.1"/>
<path d="M77.1 167.9h3.8M320.3 191.9h-2v2.5h2v2.7M77.1 207.8h3.8M154.3 204.6h17.7M169.5 204.6v2.6"/>
</g>
<circle cx="318.3" cy="191.9" r=".51" fill="#008000"/>
<g fill="none" stroke="#008000" stroke-width=".21">
<path d="M166.2 69.6h2v.6M168.2 69.6h9.6"/>
<circle cx="318.3" cy="191.9" r=".51"/>
</g>
<circle cx="168.2" cy="70.2" r=".51" fill="#008000"/>
<g fill="none" stroke="#008000" stroke-width=".21">
<path d="M92.5 65.8v11.5M99.2 75.4v4.3M105.8 65.2h-6.6v2.5M111.1 70.3h-1.8v2.5M142 67.3v5.1M142 69.8h6.7M168.2 77.9v.7M171.1 63.5h6.7v3.6M226.1 67.1h2.6v.1M226.1 77.3h13.7M240 74.6v.1h-13.9M261.8 74.4v2.5l7.7 2.6 22.8 10.1"/>
<path d="M266.9 69.3h7.6M284.7 69.3h12.4M292.3 69.3l-12.7 5.1-17.8 7.6v2.5M324.7 79.4h5.1M324.7 71.8h5.1M324.7 74.3h5.1M324.7 76.9h5.1M109.3 80.4v.7M142 82.5v2.6M173.7 82.2v.1h4.1M226.1 97.5h11M261.9 83.3v1.2"/>
<path d="M266.9 89.6h7.6M267 89.6h2.1M284.7 89.6h13.1M324.7 82h2.6v1h2M190.5 110.2l.1 1.6M100.7 130.4v2M157.5 129.7v-2.6h-6.2v2.9M167.1 130.4l-.1 2M198.7 126.5h-3.2v2.5M230.7 131.1v-2.6h2.5v2.6M289.8 126.2v.2h-4.2l.1 5M319.2 135.3v23.6h-6v-2.6"/>
<path d="M88.6 145.3h15.6M95.1 147.7v.1h9.1M100.7 140l-.1 2.6h3.6v.1M104.2 158h-1.4v4.4h3.4v.8M104.2 150.4h-8.9v.2M139.7 155.4h1.7v.9M167.1 140l-.1 4.8h1.6M168.6 143.6v2.6M168.6 153.8h-1.8v1.4M230.7 153.9v2.5M243.4 153.6v2.6M288.2 156.8h-2.5v2.5"/>
<path d="M299 156.5v2.9M310.6 156.3v2.6h-2.5M94.3 161.3l.1 2M99.5 166.7l.1 1.9M141.4 163.9l.1 1.9M319.3 161.7h-.1M113.7 194.5h15.2M128.9 199.6h-2.5v5h2.5M154.3 199.6h5M154.3 194.5h29.4v7.6M224.3 194.4h1.5v2.1M101 209.7h2.5v2.6"/>
<path d="M111.1 209.7h2.6M113.7 202.1h2.5M123.8 202.1h2.6M123.8 209.7h5.1M126.4 209.7v15.3h7.6M169.5 214.8v2.5M183.7 204.6v20.4h-39.6v-5.2h11.6v-10.1h-1.4M220.8 211.3v4.5h.5M231.5 215.8h3.5M255.3 215.8h1.5M255.3 213.3h12.7M264.9 204.6h-1.4v3"/>
<path d="M305.6 207.1v3.8M320.3 204.8v1.5M103.5 222.4v2.6M268 223.4v1.6"/>
<circle cx="168.2" cy="70.2" r=".51"/>
</g>
<circle cx="144.1" cy="225" r=".51" fill="#008000"/>
<g fill="none" stroke="#008000" stroke-width=".21">
<path d="M224.3 184.3h10.7v27.9h-3.1v-8.5h-11.1"/>
<circle cx="144.1" cy="225" r=".51"/>
</g>
<circle cx="235" cy="210.7" r=".51" fill="#008000"/>
<g fill="none" stroke="#008000" stroke-width=".21">
<path d="M276.9 191.9h16M290.1 191.9v5.1M292.9 197h-3v1.7M336.2 196.1h-10.3v.9M264.9 202.1h-9.6v8.6"/>
<circle cx="235" cy="210.7" r=".51"/>
</g>
<circle cx="290.1" cy="197" r=".51" fill="#008000"/>
<circle cx="290.1" cy="197" r=".51" fill="none" stroke="#008000" stroke-width=".21"/>
<circle cx="290.1" cy="191.9" r=".51" fill="#008000"/>
<g fill="none" stroke="#008000" stroke-width=".21">
<path d="M144.5 54.6h-2.5v2.5M171 72.2h6.8M256.8 60.2h5v4M261.9 94.7v5M226.1 100.1h10.8M285.7 146.6v-1.9h13.3v4.2M288.3 144.7l-.1 1.9M325.9 191.9v1.7h10.3"/>
<circle cx="290.1" cy="191.9" r=".51"/>
</g>
<circle cx="288.3" cy="144.7" r=".51" fill="#008000"/>
<g fill="none" stroke="#008000" stroke-width=".21">
<path d="M285.7 141.5v3.2"/>
<circle cx="288.3" cy="144.7" r=".51"/>
</g>
<circle cx="285.7" cy="144.7" r=".51" fill="#008000"/>
<g fill="none" stroke="#008000" stroke-width=".21">
<path d="M105 57.1h-12.5v1.1M115.2 57.1h9.4M116 65.2h9.1M121.3 70.3h5.4M170 89.9h7.8M170 87.4h7.8M171.2 94.9v.1h6.6M171.2 92.3v.2h6.6M171.4 97.4v.1h6.4M171.6 99.9v.2h6.2M236.3 92.2v.3h-10.2M236.9 94.7v.3h-10.8"/>
<path d="M193.1 110.2v8.8M213.4 110.2v6M157.5 139.8v10.6h-17.8M195.5 139.1v4.5h-1.5M324.3 130.2h2.6v.1M339.9 130.2l-2.9 .1M104.2 152.9h-9.9v.8M104.2 155.4h-4.7v3.6M151.3 140.2v7.6h-11.6M194 151.3h9.6M194 153.8h15.8M230.7 141.2v2.6h7.6"/>
<path d="M233.2 141.2v2.6M243.4 141v2.5h7.6M245.9 141v2.5M85.7 209.7h5.1"/>
<circle cx="285.7" cy="144.7" r=".51"/>
</g>
<g font-size="3.7" fill="#008000">
<text x="96.3" y="47.4">1</text>
<text x="129.1" y="47.4">2</text>
<text x="161.8" y="47.4">3</text>
<text x="194.6" y="47.4">4</text>
<text x="227.4" y="47.4">5</text>
<text x="260.1" y="47.4">6</text>
<text x="292.9" y="47.4">7</text>
<text x="325.7" y="47.4">8</text>
<text x="77.9" y="69.3">A</text>
<text x="77.9" y="109.3">B</text>
<text x="77.9" y="149.2">C</text>
<text x="77.8" y="189.1">D</text>
<text x="78" y="229.1">E</text>
</g>
<text font-size="3.6" x="0" y="296">3/6/2019 10:47 AM F:\PTT Project\PCB Design\Basic health care devices\basic_health.sch (Sheet: 1/1)</text>
<g font-size="2.5" fill="#505050">
<text x="182.9" y="51.6">U2</text>
<text x="120.2" y="56.8">IO14</text>
<text x="182.9" y="59">ESP-WROOM-32</text>
<text x="96" y="65.3" transform="rotate(-90 96 65.3)">LED5</text>
<text x="98.2" y="65.3" transform="rotate(-90 98.2 65.3)">RED</text>
<text x="263.8" y="64.2">Q3</text>
<text x="167.2" y="66.6" transform="rotate(-90 167.2 66.6)">GND</text>
<text x="234.4" y="69.1" transform="rotate(-90 234.4 69.1)">GND</text>
<text x="265" y="66.8">BC817</text>
<text x="329.8" y="71.8">TX</text>
<text x="102.7" y="74.8" transform="rotate(-90 102.7 74.8)">LED4</text>
<text x="104.9" y="74.8" transform="rotate(-90 104.9 74.8)">GREEN</text>
<text x="159.6" y="77.5">100nF</text>
<text x="162.1" y="74.9">C1</text>
<text x="170.9" y="72.1">EN</text>
<text x="233.2" y="74.7">TX</text>
<text x="233.3" y="77.4">RX</text>
<text x="329.8" y="74.3">RX</text>
<text x="329.8" y="76.9">DTR</text>
<text x="90.6" y="83">GND</text>
<text x="112.9" y="79.9" transform="rotate(-90 112.9 79.9)">LED3</text>
<text x="115.1" y="79.9" transform="rotate(-90 115.1 79.9)">Blue</text>
<text x="172.6" y="82.3">ADC</text>
<text x="329.8" y="79.4">RTS</text>
<text x="97.3" y="85.4">GND</text>
<text x="107.4" y="86.8">GND</text>
<text x="166.3" y="84.3">GND</text>
<text x="169.7" y="87.2">IO33</text>
<text x="170.1" y="89.9">IO25</text>
<text x="255.4" y="89.4">BC817</text>
<text x="140.1" y="90.8">GND</text>
<text x="170.7" y="92.6">IO26</text>
<text x="171.2" y="95">IO27</text>
<text x="232.3" y="94.9">SDA</text>
<text x="232.4" y="92.2">SCL</text>
<text x="256.8" y="91.9">Q2</text>
<text x="171.2" y="97.5">IO14</text>
<text x="171.4" y="100.1">IO12</text>
<text x="233.3" y="100">IO0</text>
<text x="233.8" y="97.4">INT</text>
<text x="264.4" y="99.7">IO0</text>
<text x="188.7" y="117.5">GND</text>
<text x="194.9" y="118.3" transform="rotate(-90 194.9 118.3)">IO13</text>
<text x="318.2" y="119.4">VCC</text>
<text x="194.7" y="126">VCC</text>
<text x="229.7" y="125">VCC</text>
<text x="242.4" y="124.7">VCC</text>
<text x="97.6" y="126.5">GND</text>
<text x="152.2" y="127.3">VCC</text>
<text x="164" y="126.5">GND</text>
<text x="168.6" y="129.5">C12</text>
<text x="286.4" y="126.2">VCC</text>
<text x="313.6" y="130.2">Q4</text>
<text x="94.6" y="137.1">C8</text>
<text x="168.6" y="132">100nF</text>
<text x="304.5" y="132.8">MMBT4403</text>
<text x="92" y="139.7">100nF</text>
<text x="96.3" y="143.5">VCC</text>
<text x="109.3" y="140.2">U$1</text>
<text x="224.3" y="138.7" transform="rotate(-90 224.3 138.7)">S3</text>
<text x="237" y="138.4" transform="rotate(-90 237 138.4)">S2</text>
<text x="292.9" y="143.6">EN</text>
<text x="91.6" y="145.2">INT</text>
<text x="93.6" y="147.6">GND</text>
<text x="145.2" y="147.6">SCL</text>
<text x="231.9" y="149.6">R21</text>
<text x="244.6" y="149.3">R15</text>
<text x="93.7" y="150.4">GND</text>
<text x="141.4" y="155.1">VCC</text>
<text x="145" y="150.1">SDA</text>
<text x="196.1" y="150.9">SCL</text>
<text x="199.1" y="154.2">SDA</text>
<text x="231.9" y="152.4">4.7k</text>
<text x="244.6" y="152.1">4.7k</text>
<text x="279.4" y="154.2" transform="rotate(-90 279.4 154.2)">S1</text>
<text x="292.9" y="153.6">C7</text>
<text x="87.3" y="156.4">100nF</text>
<text x="89.2" y="160.8">C10</text>
<text x="99.8" y="161">2.2nF</text>
<text x="144.6" y="158.4">10nF</text>
<text x="144.7" y="161">C9</text>
<text x="164.8" y="161">GND</text>
<text x="241.5" y="161.9">GND</text>
<text x="290.3" y="156.2">100nF</text>
<text x="305.6" y="158.9">GND</text>
<text x="100.5" y="166.5">C11</text>
<text x="109.3" y="163.1">MPU-6050-1</text>
<text x="228.8" y="162.1">GND</text>
<text x="283.8" y="165">GND</text>
<text x="297.1" y="165.1">GND</text>
<text x="92.5" y="169">GND</text>
<text x="104.3" y="168.9">GND</text>
<text x="139.6" y="171.5">GND</text>
<text x="97.7" y="174.3">GND</text>
<text x="277.6" y="189.4">OUT_SW</text>
<text x="314.8" y="188.3">VCC</text>
<text x="323.3" y="191.9">OUT_SW</text>
<text x="332.4" y="187.9">SWITCH</text>
<text x="109.7" y="197.6" transform="rotate(-90 109.7 197.6)">GND</text>
<text x="119.5" y="196.6">C4</text>
<text x="116.9" y="199.2">10nF</text>
<text x="165.1" y="201.5" transform="rotate(-90 165.1 201.5)">GND</text>
<text x="223.9" y="202.2">GND</text>
<text x="257.3" y="199.5">IN_SW</text>
<text x="283.8" y="203.4">C2</text>
<text x="314.2" y="201.8">C3</text>
<text x="323.3" y="199.5">IN_SW</text>
<text x="109.7" y="205.2" transform="rotate(-90 109.7 205.2)">GND</text>
<text x="172" y="204.6">VCC</text>
<text x="237.5" y="207.7">U1</text>
<text x="281.2" y="205.9">100nF</text>
<text x="311.7" y="204.4">100nF</text>
<text x="83.2" y="214.8">IO12</text>
<text x="104.2" y="214.4">C5</text>
<text x="170.2" y="214.4">C6</text>
<text x="224.3" y="210.8" transform="rotate(-90 224.3 210.8)">LED2</text>
<text x="226.5" y="210.8" transform="rotate(-90 226.5 210.8)">Green</text>
<text x="261.6" y="213.4">GND</text>
<text x="288" y="212">GND</text>
<text x="318.4" y="212">GND</text>
<text x="104.2" y="217">10nF</text>
<text x="170.2" y="217">10nF</text>
<text x="237.5" y="220.9">MCP73831</text>
<text x="254.9" y="221.5">GND</text>
<text x="303.7" y="216.6">GND</text>
<text x="167.6" y="223.1">GND</text>
<text x="101.6" y="230.7">GND</text>
<text x="266.1" y="230.7">GND</text>
</g>
<g font-size="2.5" fill="#800000">
<text x="297.9" y="184.3">LP38692</text>
<text x="133.9" y="214.7">TPA4861</text>
</g>
<g font-size="2.1" fill="#505050">
<text x="178.9" y="66.7">1</text>
<text x="178.9" y="69.3">2</text>
<text x="178.9" y="71.8">3</text>
<text x="182.7" y="67.9">GND</text>
<text x="182.7" y="70.4">3V3</text>
<text x="216.6" y="70.4">IO23</text>
<text x="217" y="67.9">GND</text>
<text x="223.9" y="66.7">38</text>
<text x="223.9" y="69.3">37</text>
<text x="223.9" y="71.8">36</text>
<text x="178.9" y="74.3">4</text>
<text x="178.9" y="76.9">5</text>
<text x="182.7" y="72.9">EN</text>
<text x="182.7" y="75.5">SENSOR_VP</text>
<text x="216.2" y="75.5">TXD0</text>
<text x="216.6" y="72.9">IO22</text>
<text x="223.9" y="74.3">35</text>
<text x="223.9" y="76.9">34</text>
<text x="316.2" y="72.6">1</text>
<text x="316.2" y="75.1">2</text>
<text x="316.2" y="77.6">3</text>
<text x="178.9" y="79.4">6</text>
<text x="178.9" y="82">7</text>
<text x="182.7" y="78">SENSOR_VN</text>
<text x="182.7" y="80.6">IO34</text>
<text x="182.7" y="83.1">IO35</text>
<text x="204" y="82.5" transform="rotate(-90 204 82.5)">GND</text>
<text x="216.1" y="78">RXD0</text>
<text x="216.6" y="80.6">IO21</text>
<text x="218.5" y="83.1">NC</text>
<text x="223.9" y="79.4">33</text>
<text x="223.9" y="82">32</text>
<text x="316.2" y="80.2">4</text>
<text x="316.2" y="82.7">5</text>
<text x="177.7" y="89.6">10</text>
<text x="178.9" y="84.5">8</text>
<text x="178.9" y="87">9</text>
<text x="182.7" y="85.6">IO32</text>
<text x="182.7" y="88.1">IO33</text>
<text x="202.9" y="89.4" transform="rotate(-90 202.9 89.4)">GND</text>
<text x="216.6" y="85.6">IO19</text>
<text x="216.6" y="88.2">IO18</text>
<text x="223.9" y="84.5">31</text>
<text x="223.9" y="87">30</text>
<text x="223.9" y="89.6">29</text>
<text x="177.7" y="92.1">11</text>
<text x="177.7" y="94.7">12</text>
<text x="182.7" y="90.7">IO25</text>
<text x="182.7" y="93.2">IO26</text>
<text x="182.7" y="95.8">IO27</text>
<text x="216.6" y="93.2">IO17</text>
<text x="216.6" y="95.8">IO16</text>
<text x="217.8" y="90.7">IO5</text>
<text x="223.9" y="92.1">28</text>
<text x="223.9" y="94.7">27</text>
<text x="177.7" y="97.2">13</text>
<text x="177.7" y="99.7">14</text>
<text x="182.7" y="98.3">IO14</text>
<text x="182.7" y="100.8">IO12</text>
<text x="217.8" y="98.3">IO4</text>
<text x="217.8" y="100.8">IO0</text>
<text x="223.9" y="97.2">26</text>
<text x="223.9" y="99.7">25</text>
<text x="191.3" y="105.4" transform="rotate(-90 191.3 105.4)">GND</text>
<text x="193.8" y="105.4" transform="rotate(-90 193.8 105.4)">IO13</text>
<text x="196.4" y="105.4" transform="rotate(-90 196.4 105.4)">SD2</text>
<text x="198.9" y="105.4" transform="rotate(-90 198.9 105.4)">SD3</text>
<text x="201.5" y="105.4" transform="rotate(-90 201.5 105.4)">CMD</text>
<text x="204" y="105.4" transform="rotate(-90 204 105.4)">CLK</text>
<text x="206.5" y="105.4" transform="rotate(-90 206.5 105.4)">SDO</text>
<text x="209.1" y="105.4" transform="rotate(-90 209.1 105.4)">SD1</text>
<text x="211.6" y="105.4" transform="rotate(-90 211.6 105.4)">IO15</text>
<text x="214.2" y="105.4" transform="rotate(-90 214.2 105.4)">IO2</text>
<text x="190.2" y="110.4" transform="rotate(-90 190.2 110.4)">15</text>
<text x="192.7" y="110.4" transform="rotate(-90 192.7 110.4)">16</text>
<text x="195.2" y="110.4" transform="rotate(-90 195.2 110.4)">17</text>
<text x="197.8" y="110.4" transform="rotate(-90 197.8 110.4)">18</text>
<text x="200.3" y="110.4" transform="rotate(-90 200.3 110.4)">19</text>
<text x="202.9" y="110.4" transform="rotate(-90 202.9 110.4)">20</text>
<text x="205.4" y="110.4" transform="rotate(-90 205.4 110.4)">21</text>
<text x="207.9" y="110.4" transform="rotate(-90 207.9 110.4)">22</text>
<text x="210.5" y="110.4" transform="rotate(-90 210.5 110.4)">23</text>
<text x="213" y="110.4" transform="rotate(-90 213 110.4)">24</text>
<text x="230.3" y="133.2" transform="rotate(-90 230.3 133.2)">3</text>
<text x="232.9" y="133.2" transform="rotate(-90 232.9 133.2)">4</text>
<text x="243" y="133" transform="rotate(-90 243 133)">3</text>
<text x="245.6" y="133" transform="rotate(-90 245.6 133)">4</text>
<text x="104.6" y="142.4">13</text>
<text x="111.6" y="143.5">VDD</text>
<text x="125" y="143.5">AUX_CL</text>
<text x="137" y="142.4">7</text>
<text x="169.6" y="143.3">8</text>
<text x="191.8" y="143.3">5</text>
<text x="230.3" y="140.2" transform="rotate(-90 230.3 140.2)">1</text>
<text x="232.9" y="140.2" transform="rotate(-90 232.9 140.2)">2</text>
<text x="243" y="139.9" transform="rotate(-90 243 139.9)">1</text>
<text x="245.6" y="139.9" transform="rotate(-90 245.6 139.9)">2</text>
<text x="104.6" y="147.5">11</text>
<text x="104.6" y="144.9">12</text>
<text x="111.6" y="148.6">FSYNC</text>
<text x="111.6" y="146">INT</text>
<text x="124.6" y="146">AUX_DA</text>
<text x="128.8" y="148.6">SCL</text>
<text x="137" y="144.9">6</text>
<text x="137" y="147.5">23</text>
<text x="169.6" y="145.8">6</text>
<text x="173.4" y="144.4">VDD</text>
<text x="173.4" y="146.9">VDDIO</text>
<text x="185" y="144.4">SDO</text>
<text x="185.4" y="146.9">CSB</text>
<text x="191.8" y="145.8">2</text>
<text x="285.4" y="148.8" transform="rotate(-90 285.4 148.8)">3</text>
<text x="287.9" y="148.8" transform="rotate(-90 287.9 148.8)">4</text>
<text x="311.4" y="148.9" transform="rotate(-90 311.4 148.9)">1</text>
<text x="313.9" y="148.9" transform="rotate(-90 313.9 148.9)">2</text>
<text x="104.6" y="155.1">20</text>
<text x="104.6" y="152.6">10</text>
<text x="105.8" y="150">1</text>
<text x="111.6" y="151.1">CLKIN</text>
<text x="111.6" y="153.7">REGOUT</text>
<text x="128.4" y="151.1">SDA</text>
<text x="128.5" y="153.7">AD0</text>
<text x="137" y="152.6">9</text>
<text x="137" y="150">24</text>
<text x="137" y="155.1">8</text>
<text x="167.3" y="153.5">1*2</text>
<text x="173.4" y="154.6">GND</text>
<text x="185.4" y="152">SCK</text>
<text x="185.7" y="154.6">SDI</text>
<text x="191.8" y="150.9">4</text>
<text x="191.8" y="153.5">3</text>
<text x="285.4" y="155.7" transform="rotate(-90 285.4 155.7)">1</text>
<text x="287.9" y="155.7" transform="rotate(-90 287.9 155.7)">2</text>
<text x="104.6" y="157.6">18</text>
<text x="111.6" y="156.2">CPOUT</text>
<text x="111.6" y="158.7">GND</text>
<text x="125.1" y="156.2">VLOGIC</text>
<text x="214.3" y="185">VBUS</text>
<text x="216.4" y="187.6">D+</text>
<text x="217.2" y="190.1">D-</text>
<text x="292.1" y="191.5">P$4</text>
<text x="315.5" y="191.5">P$3</text>
<text x="335.2" y="190.7">1</text>
<text x="215.2" y="195.2">GND</text>
<text x="217.2" y="192.7">ID</text>
<text x="292.1" y="196.6">P$1</text>
<text x="300.3" y="197.7">EN</text>
<text x="300.3" y="192.7">IN</text>
<text x="306.7" y="192.7">OUT</text>
<text x="335.2" y="193.2">2</text>
<text x="335.2" y="195.7">3</text>
<text x="191.1" y="202.8">1</text>
<text x="272.3" y="202.8">1</text>
<text x="306.3" y="199.7" transform="rotate(-90 306.3 199.7)">GND</text>
<text x="191.1" y="205.4">2</text>
<text x="272.3" y="205.4">2</text>
<text x="305.2" y="207.9" transform="rotate(-90 305.2 207.9)">P$5</text>
<text x="236.1" y="210.4">4</text>
<text x="236.1" y="215.5">1</text>
<text x="239.9" y="211.5">VIN</text>
<text x="245.1" y="214">PROG</text>
<text x="245.4" y="211.5">VBAT</text>
<text x="253.1" y="210.4">3</text>
<text x="253.1" y="212.9">5</text>
<text x="253.1" y="215.5">2</text>
<text x="239.9" y="216.6">STAT</text>
<text x="246.8" y="216.6">VSS</text>
</g>
<g font-size="1.8" fill="#505050">
<text x="105.8" y="54.7">R12</text>
<text x="111.4" y="55.3">330</text>
<text x="144.5" y="54.6">OUT_SW</text>
<text x="106.6" y="62.9">R13</text>
<text x="112.1" y="63.4">330</text>
<text x="120.9" y="65.1">IO27</text>
<text x="145.4" y="65.3">330</text>
<text x="145.8" y="63.3">R22</text>
<text x="254.8" y="62.1">EN</text>
<text x="111.9" y="67.9">R14</text>
<text x="117.5" y="68.5">330</text>
<text x="122.8" y="70.1">IO26</text>
<text x="146.2" y="69.2">ADC</text>
<text x="162.6" y="68.6">VCC</text>
<text x="275.3" y="67">R18</text>
<text x="280.9" y="67.5">10k</text>
<text x="293.8" y="68.7">DTR</text>
<text x="314.2" y="68.5">PROGRAM</text>
<text x="145.4" y="80.5">330</text>
<text x="145.8" y="78.5">R23</text>
<text x="335" y="83.6">GND</text>
<text x="275.3" y="87.3">R19</text>
<text x="280.9" y="87.8">10k</text>
<text x="294.2" y="89.1">RTS</text>
<text x="303.7" y="86.3">JST-PH_5-PIN_HEADER</text>
<text x="327.6" y="128">R16</text>
<text x="333.2" y="128.6">2k</text>
<text x="337.4" y="130.2">IO13</text>
<text x="146.3" y="137.2">10k</text>
<text x="148.7" y="134.4">R2</text>
<text x="153.4" y="136.8">10k</text>
<text x="154.2" y="134.2">R3</text>
<text x="171.1" y="134.7">U3</text>
<text x="191.2" y="135.7">R20</text>
<text x="191.4" y="133.9">10k</text>
<text x="281.9" y="137.5">R1</text>
<text x="233.2" y="143.8">IO25</text>
<text x="245.9" y="143.5">IO33</text>
<text x="281.5" y="139.5">470</text>
<text x="204" y="180.7">CHARGER</text>
<text x="95.1" y="207.4">R9</text>
<text x="117" y="207.4">R11</text>
<text x="94.6" y="213">5k</text>
<text x="99.7" y="215.8">R17</text>
<text x="117.5" y="213">500</text>
<text x="225.1" y="214">330</text>
<text x="104.4" y="217.8">330</text>
<text x="225.6" y="218.6">R7</text>
<text x="269.7" y="218.6">R8</text>
<text x="270" y="216.3">2k</text>
<text x="137.3" y="222.6">R10</text>
<text x="137.8" y="228.3">5k</text>
</g>
<g font-size="1.8" fill="#800000">
<text x="175.1" y="140.1">Environ. Sensor</text>
<text x="175.3" y="138.2">BME280 Digital</text>
<text x="173.7" y="158.2">VDD:</text>
<text x="173.7" y="160.1">Temp:</text>
<text x="181.3" y="158.2">1.8-3.6V</text>
<text x="181.3" y="160.1">-40~85?C</text>
<text x="134.4" y="194.9">Shut_D</text>
<text x="145.9" y="195.2">Vo2</text>
<text x="134.5" y="199.9">Bypas</text>
<text x="145.1" y="200.4">GND</text>
<text x="134.4" y="205.1">In+</text>
<text x="145.8" y="205.3">Vdd</text>
<text x="134.5" y="210.3">In-</text>
<text x="146.1" y="210.1">Vo1</text>
</g>
</svg>
